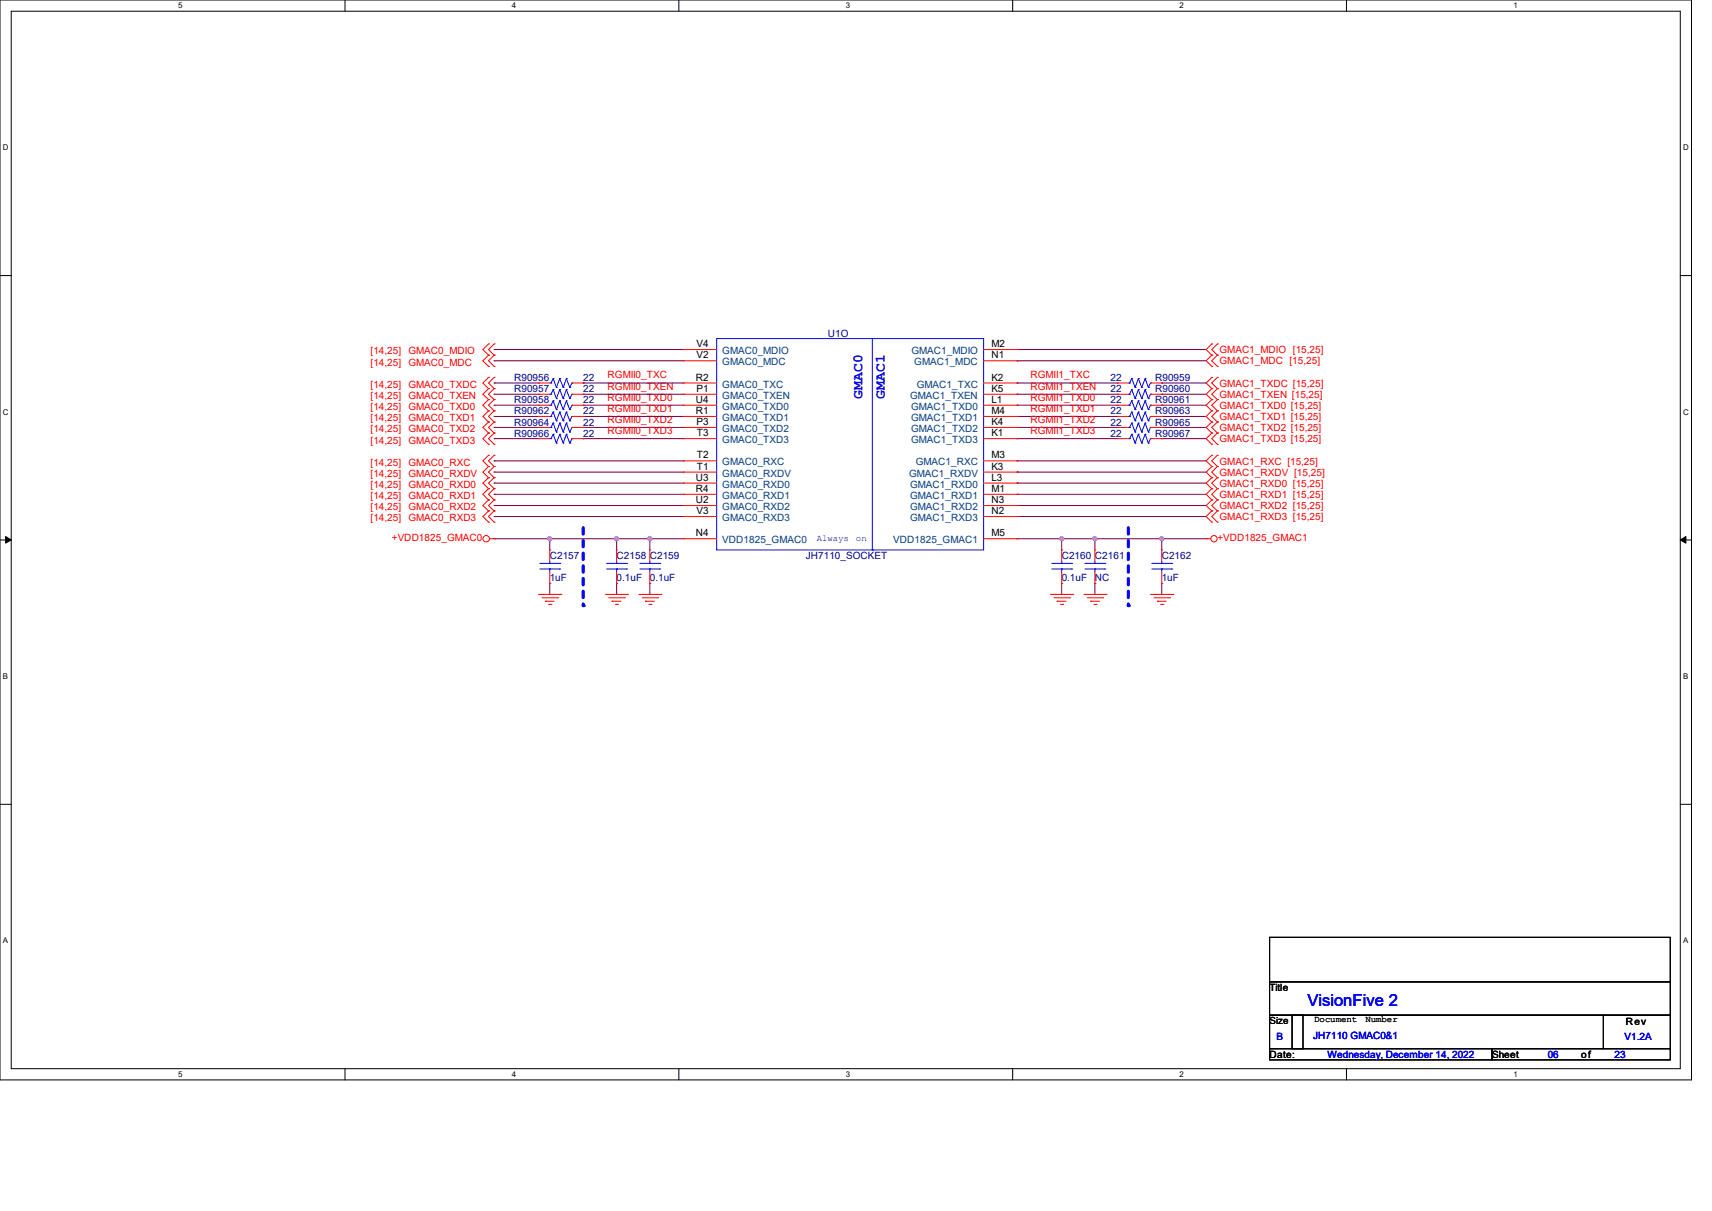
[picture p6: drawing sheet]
<svg xmlns="http://www.w3.org/2000/svg" width="297mm" height="210mm" viewBox="0 0 297 210" stroke-linecap="round" stroke-linejoin="round" font-family="sans-serif">
<path d="M0 0h293.5v187.3h-293.5zM1.9 1.9h289.6v183.4h-289.6z" fill="none" stroke="#000" stroke-width=".17"/>
<g fill="#fff">
<path d="M30.9 .2h.8v1.5h-.8z"/>
<path d="M30.9 185.5h.8v1.6h-.8z"/>
</g>
<path d="M59.9 0v1.9M59.9 185.3v2" fill="none" stroke="#000" stroke-width=".17"/>
<g fill="#fff">
<path d="M88.8 .2h.8v1.5h-.8z"/>
<path d="M88.8 185.5h.8v1.6h-.8z"/>
</g>
<path d="M117.8 0v1.9M117.8 185.3v2" fill="none" stroke="#000" stroke-width=".17"/>
<g fill="#fff">
<path d="M146.7 .2h.8v1.5h-.8z"/>
<path d="M146.7 185.5h.8v1.6h-.8z"/>
</g>
<path d="M175.7 0v1.9M175.7 185.3v2" fill="none" stroke="#000" stroke-width=".17"/>
<g fill="#fff">
<path d="M204.6 .2h.8v1.5h-.8z"/>
<path d="M204.6 185.5h.8v1.6h-.8z"/>
</g>
<path d="M233.6 0v1.9M233.6 185.3v2" fill="none" stroke="#000" stroke-width=".17"/>
<g fill="#fff">
<path d="M262.6 .2h.7v1.5h-.7z"/>
<path d="M262.6 185.5h.7v1.6h-.7z"/>
<path d="M.5 24.8h1v1.6h-1z"/>
<path d="M292 24.8h1v1.6h-1z"/>
<path d="M.5 70.7h1v1.5h-1z"/>
<path d="M292 70.7h1v1.5h-1z"/>
</g>
<path d="M0 47.8h1.9M291.5 47.8h2" fill="none" stroke="#000" stroke-width=".17"/>
<g fill="#fff">
<path d="M.5 116.5h.9v1.6h-.9z"/>
<path d="M292 116.5h.9v1.6h-.9z"/>
</g>
<path d="M0 93.6h1.9M291.5 93.6h2" fill="none" stroke="#000" stroke-width=".17"/>
<path d="M1 93l.9 .6-.9 .6zM291.5 93.6l1-.6v1.2z" fill="#000" stroke="#000" stroke-width=".17"/>
<g fill="#fff">
<path d="M.5 162.4h.9v1.5h-.9z"/>
<path d="M292 162.4h.9v1.5h-.9z"/>
</g>
<path d="M0 139.5h1.9M291.5 139.5h2" fill="none" stroke="#000" stroke-width=".17"/>
<path d="M101.2 91.5v13.5" fill="none" stroke="#00f" stroke-width=".55" stroke-dasharray="1.1"/>
<circle cx="101.2" cy="105" r=".28" fill="#00f" stroke-dasharray="1.1"/>
<path d="M195.7 91.5v13.5" fill="none" stroke="#00f" stroke-width=".55" stroke-dasharray="1.1"/>
<circle cx="195.7" cy="105" r=".28" fill="#00f" stroke-dasharray="1.1"/>
<g fill="none" stroke="#7f003f" stroke-width=".17">
<path d="M85.7 79.9h.1M85.7 60.6h.1M85.7 62.6h.1M85.7 66.4h.1M85.7 68.4h.1M85.7 70.3h.1M85.7 72.2h.1M85.7 74.1h.1M85.7 76.1h.1M85.7 62.6h32.8M85.7 60.6h32.8M85.7 66.4h7.7"/>
<path d="M85.7 68.4h7.7M85.7 70.3h7.7M85.7 72.2h7.7M85.7 74.1h7.7M85.7 76.1h7.7M85.7 79.9h32.8M101.2 70.3h.1M101.2 68.4h.1M101.2 66.4h.1M101.2 74.1h.1M101.2 72.2h.1M101.2 76.1h.1"/>
<path d="M101.2 66.4h17.3M101.2 68.4h17.3M101.2 70.3h17.3M101.2 72.2h17.3M101.2 74.1h17.3M101.2 76.1h17.3M176.4 62.6h.1M176.4 60.6h.1M176.4 66.4h.1M176.4 68.4h.1M176.4 70.3h.1M176.4 72.2h.1"/>
<path d="M176.4 74.1h.1M176.4 76.1h.1M176.4 79.9h.1M176.4 62.6h32.9M176.4 60.6h32.9M176.4 66.4h17.4M176.4 68.4h17.4M176.4 70.3h17.4M176.4 72.2h17.4M176.4 74.1h17.4M176.4 76.1h17.4M176.4 79.9h32.9"/>
<path d="M201.5 66.4h.1M201.5 68.4h.1M201.5 70.3h.1M201.5 72.2h.1M201.5 74.1h.1M201.5 76.1h.1M201.5 66.4h7.8M201.5 68.4h7.8M201.5 70.3h7.8M201.5 72.2h7.8M201.5 74.1h7.8M201.5 76.1h7.8"/>
<path d="M85.7 81.9h.1M85.7 87.7h.1M85.7 89.6h.1M85.7 83.8h.1M85.7 85.7h.1M85.7 93.4h.1M85.7 93.4h32.8M85.7 85.7h32.8M85.7 83.8h32.8M85.7 89.6h32.8M85.7 87.7h32.8M85.7 81.9h32.8"/>
<path d="M95.4 93.4h.1M95.4 93.4v2M107 93.4h.1M107 93.4v2M112.7 93.4h.1M112.7 93.4v2M176.4 85.7h.1M176.4 83.8h.1M176.4 89.6h.1M176.4 87.7h.1M176.4 81.9h.1M176.4 93.4h.1"/>
<path d="M176.4 93.4h32.9M176.4 85.7h32.9M176.4 83.8h32.9M176.4 89.6h32.9M176.4 87.7h32.9M176.4 81.9h32.9M184.2 93.4h.1M184.2 93.4v2M189.9 93.4h.1M189.9 93.4v2M201.5 93.4h.1M201.5 93.4v2"/>
<path d="M95.4 101.2h.1M95.4 101.2v1.9M107 101.2h.1M107 101.2v1.9M112.7 101.2h.1M112.7 101.2v1.9M184.2 101.2h.1M184.2 101.2v1.9M189.9 101.2h.1M189.9 101.2v1.9M201.5 101.2h.1M201.5 101.2v1.9"/>
</g>
<g fill="#f0f" stroke="#f0f" stroke-width=".17">
<circle cx="95.4" cy="93.4" r=".36"/>
<circle cx="112.7" cy="93.4" r=".37"/>
<circle cx="107" cy="93.4" r=".36"/>
<circle cx="190" cy="93.4" r=".37"/>
<circle cx="184.2" cy="93.4" r=".36"/>
<circle cx="201.5" cy="93.4" r=".36"/>
</g>
<g fill="none" stroke="#f00" stroke-width=".17">
<path d="M84.8 59.6h.1M84.8 59.6l-1 1 1 1M85.7 59.6h.1M85.7 59.6l-.9 1 .9 1M210.2 59.6h.1M210.2 59.6l-.9 1 .9 1M211.2 59.6h.1M211.2 59.6l-1 1 1 1M84.8 61.6h.1M84.8 63.5h.1M84.8 79h.1M84.8 71.2h.1"/>
<path d="M84.8 73.2h.1M84.8 69.3h.1M84.8 75.1h.1M84.8 77h.1M84.8 65.4h.1M84.8 67.4h.1M84.8 61.6l-1 1 1 .9M84.8 79l-1 .9 1 1M84.8 71.2l-1 1 1 1M84.8 69.3l-1 1 1 .9M84.8 75.1l-1 1 1 .9M84.8 73.2l-1 .9 1 1"/>
<path d="M84.8 65.4l-1 1 1 1M84.8 67.4l-1 1 1 .9M85.7 61.6h.1M85.7 63.5h.1M85.7 79h.1M85.7 71.2h.1M85.7 73.2h.1M85.7 69.3h.1M85.7 75.1h.1M85.7 77h.1M85.7 65.4h.1M85.7 67.4h.1"/>
<path d="M85.7 61.6l-.9 1 .9 .9M85.7 79l-.9 .9 .9 1M85.7 71.2l-.9 1 .9 1M85.7 69.3l-.9 1 .9 .9M85.7 75.1l-.9 1 .9 .9M85.7 73.2l-.9 .9 .9 1M85.7 65.4l-.9 1 .9 1M85.7 67.4l-.9 1 .9 .9M93.4 68.4h.1M93.4 70.3h.1M93.4 72.2h.1M93.4 74.1h.1"/>
<path d="M93.4 76.1h.1M93.4 66.4h.1M93.4 72.2h2M93.4 68.4h2M93.4 74.1h2M93.4 70.3h2M93.4 76.1h2M93.4 66.4h2M99.2 72.2h2M99.2 68.4h2M99.2 74.1h2M99.2 70.3h2"/>
<path d="M99.2 76.1h2M99.2 66.4h2M101.2 68.4h.1M101.2 70.3h.1M101.2 72.2h.1M101.2 74.1h.1M101.2 76.1h.1M101.2 66.4h.1M118.5 68.4h.1M118.5 74.1h.1M118.5 72.2h.1M118.5 66.4h.1"/>
<path d="M118.5 79.9h.1M118.5 76.1h.1M118.5 70.3h.1M118.5 62.6h.1M118.5 60.6h.1M118.5 72.2h5.8M118.5 68.4h5.8M118.5 74.1h5.8M118.5 70.3h5.8M118.5 76.1h5.8M118.5 66.4h5.8M118.5 60.6h5.8"/>
<path d="M118.5 79.9h5.8M118.5 62.6h5.8M170.6 72.2h5.8M170.6 68.4h5.8M170.6 74.1h5.8M170.6 70.3h5.8M170.6 76.1h5.8M170.6 66.4h5.8M170.6 60.6h5.8M170.6 79.9h5.8M170.6 62.6h5.8M176.4 76.1h.1"/>
<path d="M176.4 66.4h.1M176.4 74.1h.1M176.4 68.4h.1M176.4 70.3h.1M176.4 60.6h.1M176.4 79.9h.1M176.4 72.2h.1M176.4 62.6h.1M193.8 72.2h.1M193.8 74.1h.1M193.8 76.1h.1M193.8 66.4h.1"/>
<path d="M193.8 68.4h.1M193.8 70.3h.1M193.8 72.2h1.9M193.8 68.4h1.9M193.8 74.1h1.9M193.8 70.3h1.9M193.8 76.1h1.9M193.8 66.4h1.9M199.6 72.2h1.9M199.6 68.4h1.9M199.6 74.1h1.9M199.6 70.3h1.9"/>
<path d="M199.6 76.1h1.9M199.6 66.4h1.9M201.5 72.2h.1M201.5 74.1h.1M201.5 76.1h.1M201.5 66.4h.1M201.5 68.4h.1M201.5 70.3h.1M210.2 61.6h.1M210.2 63.5h.1M210.2 79h.1M210.2 69.3h.1"/>
<path d="M210.2 71.2h.1M210.2 73.2h.1M210.2 75.1h.1M210.2 77h.1M210.2 65.4h.1M210.2 67.4h.1M210.2 61.6l-.9 1 .9 .9M210.2 79l-.9 .9 .9 1M210.2 69.3l-.9 1 .9 .9M210.2 71.2l-.9 1 .9 1M210.2 75.1l-.9 1 .9 .9M210.2 73.2l-.9 .9 .9 1"/>
<path d="M210.2 65.4l-.9 1 .9 1M210.2 67.4l-.9 1 .9 .9M211.2 63.5h.1M211.2 61.6h.1M211.2 79h.1M211.2 71.2h.1M211.2 69.3h.1M211.2 73.2h.1M211.2 77h.1M211.2 75.1h.1M211.2 67.4h.1M211.2 65.4h.1"/>
<path d="M211.2 61.6l-1 1 1 .9M211.2 79l-1 .9 1 1M211.2 69.3l-1 1 1 .9M211.2 71.2l-1 1 1 1M211.2 75.1l-1 1 1 .9M211.2 73.2l-1 .9 1 1M211.2 65.4l-1 1 1 1M211.2 67.4l-1 1 1 .9M84.8 84.8h.1M84.8 86.7h.1M84.8 82.8h.1M84.8 88.6h.1"/>
<path d="M84.8 90.6h.1M84.8 80.9h.1M84.8 84.8l-1 .9 1 1M84.8 82.8l-1 1 1 1M84.8 88.6l-1 1 1 1M84.8 86.7l-1 1 1 .9M84.8 80.9l-1 1 1 .9M85 93.4h.7M85.7 93.4h.1M85.7 84.8h.1M85.7 86.7h.1M85.7 82.8h.1"/>
<path d="M85.7 88.6h.1M85.7 90.6h.1M85.7 80.9h.1M85.7 84.8l-.9 .9 .9 1M85.7 82.8l-.9 1 .9 1M85.7 88.6l-.9 1 .9 1M85.7 86.7l-.9 1 .9 .9M85.7 80.9l-.9 1 .9 .9M95.4 95.4h.1M95.4 95.4v1.9M95.4 99.2v2M107 95.4h.1"/>
<path d="M107 95.4v1.9M107 99.2v2M112.7 95.4h.1M112.7 95.4v1.9M112.7 99.2v2M118.5 93.4h.1M118.5 85.7h.1M118.5 81.9h.1M118.5 87.7h.1M118.5 83.8h.1M118.5 89.6h.1M118.5 93.4h5.8"/>
<path d="M118.5 81.9h5.8M118.5 83.8h5.8M118.5 85.7h5.8M118.5 89.6h5.8M118.5 87.7h5.8M170.6 93.4h5.8M170.6 81.9h5.8M170.6 83.8h5.8M170.6 85.7h5.8M170.6 89.6h5.8M170.6 87.7h5.8M176.4 81.9h.1"/>
<path d="M176.4 83.8h.1M176.4 85.7h.1M176.4 93.4h.1M176.4 89.6h.1M176.4 87.7h.1M184.2 95.4h.1M184.2 95.4v1.9M184.2 99.2v2M189.9 95.4h.1M189.9 95.4v1.9M189.9 99.2v2M201.5 95.4h.1"/>
<path d="M201.5 95.4v1.9M201.5 99.2v2M209.3 93.4h.1M209.3 93.4h.8M210.2 84.8h.1M210.2 86.7h.1M210.2 82.8h.1M210.2 88.6h.1M210.2 90.6h.1M210.2 80.9h.1M210.2 84.8l-.9 .9 .9 1M210.2 82.8l-.9 1 .9 1"/>
<path d="M210.2 88.6l-.9 1 .9 1M210.2 86.7l-.9 1 .9 .9M210.2 80.9l-.9 1 .9 .9M211.2 86.7h.1M211.2 84.8h.1M211.2 82.8h.1M211.2 90.6h.1M211.2 88.6h.1M211.2 80.9h.1M211.2 84.8l-1 .9 1 1M211.2 82.8l-1 1 1 1M211.2 88.6l-1 1 1 1"/>
<path d="M211.2 86.7l-1 1 1 .9M211.2 80.9l-1 1 1 .9M93.4 103.1h3.9M94 103.7h2.7M94.6 104.3h.1M94.6 104.3h1.5M95.2 104.8h.4M95.4 101.2h.1M95.6 104.8h.1M96.7 103.7h.1M97.3 103.1h.1M105 103.1h3.9"/>
<path d="M105.6 103.7h2.7M106.2 104.3h.1M106.2 104.3h1.5M106.8 104.8h.3M107 101.2h.1M107.1 104.8h.1M108.3 103.7h.1M108.9 103.1h.1M110.8 103.1h3.9M111.4 103.7h2.7M112 104.3h.1M112 104.3h1.5"/>
<path d="M112.6 104.8h.3M112.7 101.2h.1M112.9 104.8h.1M114.1 103.7h.1M114.7 103.1h.1M182.2 103.1h3.9M182.8 103.7h2.7M183.4 104.3h.1M183.4 104.3h1.6M184 104.8h.4M184.2 101.2h.1M184.4 104.8h.1"/>
<path d="M185.5 103.7h.1M186.1 103.1h.1M188 103.1h3.9M188.6 103.7h2.7M189.2 104.3h.1M189.2 104.3h1.6M189.8 104.8h.4M189.9 101.2h.1M190.2 104.8h.1M191.3 103.7h.1M191.9 103.1h.1M199.6 103.1h3.9"/>
<path d="M200.2 103.7h2.7M200.8 104.3h.1M200.8 104.3h1.5M201.3 104.8h.5M201.5 101.2h.1M201.8 104.8h.1M202.9 103.7h.1M203.5 103.1h.1"/>
<circle cx="84.4" cy="93.4" r=".56"/>
<circle cx="210.6" cy="93.4" r=".55"/>
</g>
<path d="M220.3 162.6h69.5v7.7h-69.5zM220.3 170.3h69.5v5.8h-69.5zM220.3 176.1h5.8v5.8h-5.8zM224.2 176.1h54v5.8h-54zM278.2 176.1h11.6v5.8h-11.6zM220.3 181.9h38.6v1.9h-38.6zM258.9 181.9h30.9v1.9h-30.9z" fill="none" stroke="#000" stroke-width=".17"/>
<g fill="none" stroke="#00f" stroke-width=".17">
<path d="M124.3 58.7h46.3v36.7h-46.3zM151.3 58.7v36.7M95.4 72.2h.2M95.4 68.4h.2M95.4 74.1h.2M95.4 70.3h.2M95.4 76.1h.2M95.4 66.4h.2M95.6 68.4h.1M95.6 70.3h.1M95.6 72.2h.1M95.6 74.1h.1"/>
<path d="M95.6 76.1h.1M95.6 66.4h.1M96 67.6h.1M96 69.5h.1M96 71.5h.1M96 73.4h.1M96 75.3h.1M96 65.7h.1M96 67.6l-.4 .8M96 67.6l.5 1.5M96 69.5l-.4 .8M96 69.5l.5 1.5"/>
<path d="M96 71.5l-.4 .7M96 71.5l.5 1.5M96 73.4l-.4 .7M96 73.4l.5 1.5M96 75.3l-.4 .8M96 75.3l.5 1.5M96 65.7l-.4 .7M96 65.7l.5 1.5M96.5 69.1h.1M96.5 71h.1M96.5 73h.1M96.5 74.9h.1"/>
<path d="M96.5 76.8h.1M96.5 67.2h.1M97.1 67.6h.1M97.1 69.5h.1M97.1 71.5h.1M97.1 73.4h.1M97.1 75.3h.1M97.1 65.7h.1M97.1 67.6l-.6 1.5M97.1 67.6l.6 1.5M97.1 69.5l-.6 1.5M97.1 69.5l.6 1.5"/>
<path d="M97.1 71.5l-.6 1.5M97.1 71.5l.6 1.5M97.1 73.4l-.6 1.5M97.1 73.4l.6 1.5M97.1 75.3l-.6 1.5M97.1 75.3l.6 1.5M97.1 65.7l-.6 1.5M97.1 65.7l.6 1.5M97.7 69.1h.1M97.7 71h.1M97.7 73h.1M97.7 74.9h.1"/>
<path d="M97.7 76.8h.1M97.7 67.2h.1M98.3 67.6h.1M98.3 69.5h.1M98.3 71.5h.1M98.3 73.4h.1M98.3 75.3h.1M98.3 65.7h.1M98.3 67.6l-.6 1.5M98.3 67.6l.5 1.5M98.3 69.5l-.6 1.5M98.3 69.5l.5 1.5"/>
<path d="M98.3 71.5l-.6 1.5M98.3 71.5l.5 1.5M98.3 73.4l-.6 1.5M98.3 73.4l.5 1.5M98.3 75.3l-.6 1.5M98.3 75.3l.5 1.5M98.3 65.7l-.6 1.5M98.3 65.7l.5 1.5M98.8 69.1h.1M98.8 71h.1M98.8 73h.1M98.8 74.9h.1"/>
<path d="M98.8 76.8h.1M98.8 67.2h.1M99.2 68.4h.1M99.2 70.3h.1M99.2 72.2h.1M99.2 74.1h.1M99.2 76.1h.1M99.2 66.4h.1M99.2 68.4l-.4 .7M99.2 70.3l-.4 .7M99.2 72.2l-.4 .8M99.2 74.1l-.4 .8"/>
<path d="M99.2 76.1l-.4 .7M99.2 66.4l-.4 .8M195.7 72.2h.3M195.7 68.4h.3M195.7 74.1h.3M195.7 70.3h.3M195.7 76.1h.3M195.7 66.4h.3M196 72.2h.1M196 74.1h.1M196 76.1h.1M196 66.4h.1"/>
<path d="M196 68.4h.1M196 70.3h.1M196.3 71.5h.1M196.3 73.4h.1M196.3 75.3h.1M196.3 65.7h.1M196.3 67.6h.1M196.3 69.5h.1M196.3 71.5l-.3 .7M196.3 71.5l.6 1.5M196.3 73.4l-.3 .7M196.3 73.4l.6 1.5"/>
<path d="M196.3 75.3l-.3 .8M196.3 75.3l.6 1.5M196.3 65.7l-.3 .7M196.3 65.7l.6 1.5M196.3 67.6l-.3 .8M196.3 67.6l.6 1.5M196.3 69.5l-.3 .8M196.3 69.5l.6 1.5M196.9 73h.1M196.9 74.9h.1M196.9 76.8h.1M196.9 67.2h.1"/>
<path d="M196.9 69.1h.1M196.9 71h.1M197.5 71.5h.1M197.5 73.4h.1M197.5 75.3h.1M197.5 65.7h.1M197.5 67.6h.1M197.5 69.5h.1M197.5 71.5l-.6 1.5M197.5 71.5l.6 1.5M197.5 73.4l-.6 1.5M197.5 73.4l.6 1.5"/>
<path d="M197.5 75.3l-.6 1.5M197.5 75.3l.6 1.5M197.5 65.7l-.6 1.5M197.5 65.7l.6 1.5M197.5 67.6l-.6 1.5M197.5 67.6l.6 1.5M197.5 69.5l-.6 1.5M197.5 69.5l.6 1.5M198.1 73h.1M198.1 74.9h.1M198.1 76.8h.1M198.1 67.2h.1"/>
<path d="M198.1 69.1h.1M198.1 71h.1M198.7 71.5h.1M198.7 73.4h.1M198.7 75.3h.1M198.7 65.7h.1M198.7 67.6h.1M198.7 69.5h.1M198.7 71.5l-.6 1.5M198.7 71.5l.5 1.5M198.7 73.4l-.6 1.5M198.7 73.4l.5 1.5"/>
<path d="M198.7 75.3l-.6 1.5M198.7 75.3l.5 1.5M198.7 65.7l-.6 1.5M198.7 65.7l.5 1.5M198.7 67.6l-.6 1.5M198.7 67.6l.5 1.5M198.7 69.5l-.6 1.5M198.7 69.5l.5 1.5M199.2 73h.1M199.2 74.9h.1M199.2 76.8h.1M199.2 67.2h.1"/>
<path d="M199.2 69.1h.1M199.2 71h.1M199.6 72.2h.1M199.6 74.1h.1M199.6 76.1h.1M199.6 66.4h.1M199.6 68.4h.1M199.6 70.3h.1M199.6 72.2l-.4 .8M199.6 74.1l-.4 .8M199.6 76.1l-.4 .7M199.6 66.4l-.4 .8"/>
<path d="M199.6 68.4l-.4 .7M199.6 70.3l-.4 .7M93.6 98.7h3.5M93.6 97.7h3.5M95.4 97.7h.1M95.4 98.7h.1M95.4 97.3v.4M95.4 98.7v.5M97.1 98.7h.1M97.1 97.7h.1M105.2 98.7h3.5M105.2 97.7h3.5"/>
<path d="M107 97.7h.1M107 98.7h.1M107 97.3v.4M107 98.7v.5M108.7 98.7h.1M108.7 97.7h.1M111 98.7h3.5M111 97.7h3.5M112.7 97.7h.1M112.7 98.7h.1M112.7 97.3v.4M112.7 98.7v.5"/>
<path d="M114.5 98.7h.1M114.5 97.7h.1M151.3 95.4h.1M182.5 98.7h3.4M182.5 97.7h3.4M184.2 97.7h.1M184.2 98.7h.1M184.2 97.3v.4M184.2 98.7v.5M185.9 98.7h.1M185.9 97.7h.1M188.2 98.7h3.5"/>
<path d="M188.2 97.7h3.5M189.9 97.7h.1M189.9 98.7h.1M189.9 97.3v.4M189.9 98.7v.5M191.7 98.7h.1M191.7 97.7h.1M199.8 98.7h3.5M199.8 97.7h3.5M201.5 97.7h.1M201.5 98.7h.1M201.5 97.3v.4"/>
<path d="M201.5 98.7v.5M203.3 98.7h.1M203.3 97.7h.1"/>
</g>
<text font-size="2.9" fill="#00f" x="226.8" y="174.4">VisionFive 2</text>
<g font-size="2.5" fill="#00f">
<text x="149.6" y="69.1" transform="rotate(-90 149.6 69.1)">GMAC0</text>
<text x="153.5" y="69.1" transform="rotate(-90 153.5 69.1)">GMAC1</text>
</g>
<g font-size="1.7" fill="#00007f">
<text x="143.6" y="58.4">U1O</text>
<text x="89.2" y="68">R90957</text>
<text x="89.2" y="70">R90958</text>
<text x="89.2" y="71.9">R90962</text>
<text x="89.2" y="66.1">R90956</text>
<text x="101.2" y="68">22</text>
<text x="101.2" y="70">22</text>
<text x="101.2" y="71.9">22</text>
<text x="101.2" y="66.1">22</text>
<text x="192.7" y="71.9">22</text>
<text x="192.7" y="66.1">22</text>
<text x="192.7" y="68">22</text>
<text x="192.7" y="70">22</text>
<text x="200.4" y="71.9">R90963</text>
<text x="200.4" y="66.1">R90959</text>
<text x="200.4" y="68">R90960</text>
<text x="200.4" y="70">R90961</text>
<text x="89.2" y="73.8">R90964</text>
<text x="89.2" y="75.7">R90966</text>
<text x="101.2" y="73.8">22</text>
<text x="101.2" y="75.7">22</text>
<text x="192.7" y="73.8">22</text>
<text x="192.7" y="75.7">22</text>
<text x="200.4" y="73.8">R90965</text>
<text x="200.4" y="75.7">R90967</text>
<text x="95.4" y="97">C2157</text>
<text x="95.4" y="100.8">1uF</text>
<text x="107" y="97">C2158 C2159</text>
<text x="107" y="100.8">0.1uF</text>
<text x="112.7" y="100.8">0.1uF</text>
<text x="139.8" y="97">JH7110_SOCKET</text>
<text x="184.2" y="97">C2160 C2161</text>
<text x="184.2" y="100.8">0.1uF</text>
<text x="189.9" y="100.8">NC</text>
<text x="201.5" y="97">C2162</text>
<text x="201.5" y="100.8">1uF</text>
</g>
<g font-size="1.7" fill="#f00">
<text x="64.3" y="61.5">[14,25]</text>
<text x="64.3" y="63.4">[14,25]</text>
<text x="70.9" y="61.5">GMAC0_MDIO</text>
<text x="70.9" y="63.4">GMAC0_MDC</text>
<text x="105.4" y="65.6">RGMII0_TXC</text>
<text x="178.8" y="65.6">RGMII1_TXC</text>
<text x="211.6" y="63.2">GMAC1_MDC [15,25]</text>
<text x="211.6" y="61.3">GMAC1_MDIO [15,25]</text>
<text x="64.3" y="71.1">[14,25]</text>
<text x="64.3" y="67.3">[14,25]</text>
<text x="64.3" y="69.2">[14,25]</text>
<text x="70.9" y="71.1">GMAC0_TXD0</text>
<text x="70.9" y="67.3">GMAC0_TXDC</text>
<text x="70.9" y="69.2">GMAC0_TXEN</text>
<text x="105.4" y="69.5">RGMII0_TXD0</text>
<text x="105.4" y="67.6">RGMII0_TXEN</text>
<text x="105.4" y="71.4">RGMII0_TXD1</text>
<text x="178.8" y="67.6">RGMII1_TXEN</text>
<text x="178.8" y="69.5">RGMII1_TXD0</text>
<text x="178.8" y="71.4">RGMII1_TXD1</text>
<text x="211.6" y="70.9">GMAC1_TXD0 [15,25]</text>
<text x="211.6" y="67.1">GMAC1_TXDC [15,25]</text>
<text x="211.6" y="69">GMAC1_TXEN [15,25]</text>
<text x="64.3" y="73.1">[14,25]</text>
<text x="64.3" y="76.9">[14,25]</text>
<text x="64.3" y="75">[14,25]</text>
<text x="70.9" y="73.1">GMAC0_TXD1</text>
<text x="70.9" y="76.9">GMAC0_TXD3</text>
<text x="70.9" y="75">GMAC0_TXD2</text>
<text x="105.4" y="73.3">RGMII0_TXD2</text>
<text x="105.4" y="75.3">RGMII0_TXD3</text>
<text x="178.8" y="73.3">RGMII1_TXD2</text>
<text x="178.8" y="75.3">RGMII1_TXD3</text>
<text x="211.6" y="72.9">GMAC1_TXD1 [15,25]</text>
<text x="211.6" y="76.7">GMAC1_TXD3 [15,25]</text>
<text x="211.6" y="74.8">GMAC1_TXD2 [15,25]</text>
<text x="64.3" y="82.7">[14,25]</text>
<text x="64.3" y="80.8">[14,25]</text>
<text x="70.9" y="80.8">GMAC0_RXC</text>
<text x="70.9" y="82.7">GMAC0_RXDV</text>
<text x="211.6" y="82.5">GMAC1_RXDV [15,25]</text>
<text x="211.6" y="80.6">GMAC1_RXC [15,25]</text>
<text x="64.3" y="86.6">[14,25]</text>
<text x="64.3" y="84.6">[14,25]</text>
<text x="64.3" y="88.5">[14,25]</text>
<text x="70.9" y="86.6">GMAC0_RXD1</text>
<text x="70.9" y="84.6">GMAC0_RXD0</text>
<text x="70.9" y="88.5">GMAC0_RXD2</text>
<text x="211.6" y="86.4">GMAC1_RXD1 [15,25]</text>
<text x="211.6" y="84.5">GMAC1_RXD0 [15,25]</text>
<text x="211.6" y="88.3">GMAC1_RXD2 [15,25]</text>
<text x="64.3" y="90.4">[14,25]</text>
<text x="68" y="93.9">+VDD1825_GMAC0</text>
<text x="70.9" y="90.4">GMAC0_RXD3</text>
<text x="211.2" y="93.9">+VDD1825_GMAC1</text>
<text x="211.6" y="90.2">GMAC1_RXD3 [15,25]</text>
</g>
<g font-size="1.7">
<text x="120.7" y="66">R2</text>
<text x="120.9" y="62.1">V2</text>
<text x="120.9" y="60.2">V4</text>
<text x="172" y="66">K2</text>
<text x="172" y="60.2">M2</text>
<text x="172" y="62.1">N1</text>
<text x="120.7" y="71.8">R1</text>
<text x="120.7" y="69.8">U4</text>
<text x="120.9" y="67.9">P1</text>
<text x="172" y="67.9">K5</text>
<text x="172" y="69.8">L1</text>
<text x="172" y="71.8">M4</text>
<text x="120.9" y="73.7">P3</text>
<text x="120.9" y="75.6">T3</text>
<text x="172" y="75.6">K1</text>
<text x="172" y="73.7">K4</text>
<text x="120.7" y="83.4">U3</text>
<text x="120.9" y="81.4">T1</text>
<text x="120.9" y="79.5">T2</text>
<text x="172" y="81.4">K3</text>
<text x="172" y="83.4">L3</text>
<text x="172" y="79.5">M3</text>
<text x="120.7" y="85.3">R4</text>
<text x="120.7" y="87.2">U2</text>
<text x="120.9" y="89.2">V3</text>
<text x="172" y="85.3">M1</text>
<text x="172" y="89.2">N2</text>
<text x="172" y="87.2">N3</text>
<text x="120.7" y="93">N4</text>
<text x="172" y="93">M5</text>
<text x="220.3" y="171.9">Title</text>
<text x="220.3" y="177.6">Size</text>
<text x="282.1" y="177.7">Rev</text>
<text x="220.3" y="183.5">Date:</text>
<text x="258.9" y="183.5">Sheet</text>
<text x="274.3" y="183.5">of</text>
</g>
<g font-size="1.7" fill="#003f7f">
<text x="125.3" y="63.4">GMAC0_MDC</text>
<text x="125.3" y="61.4">GMAC0_MDIO</text>
<text x="158.1" y="61.4">GMAC1_MDIO</text>
<text x="158.6" y="63.4">GMAC1_MDC</text>
<text x="125.3" y="69.2">GMAC0_TXEN</text>
<text x="125.3" y="67.2">GMAC0_TXC</text>
<text x="125.3" y="71.1">GMAC0_TXD0</text>
<text x="157.9" y="69.2">GMAC1_TXEN</text>
<text x="158.1" y="71.1">GMAC1_TXD0</text>
<text x="159" y="67.2">GMAC1_TXC</text>
<text x="125.3" y="74.9">GMAC0_TXD2</text>
<text x="125.3" y="73">GMAC0_TXD1</text>
<text x="125.3" y="76.9">GMAC0_TXD3</text>
<text x="158.1" y="76.9">GMAC1_TXD3</text>
<text x="158.1" y="74.9">GMAC1_TXD2</text>
<text x="158.1" y="73">GMAC1_TXD1</text>
<text x="125.3" y="82.7">GMAC0_RXDV</text>
<text x="125.3" y="80.7">GMAC0_RXC</text>
<text x="157.7" y="82.7">GMAC1_RXDV</text>
<text x="158.9" y="80.7">GMAC1_RXC</text>
<text x="125.3" y="86.5">GMAC0_RXD1</text>
<text x="125.3" y="88.5">GMAC0_RXD2</text>
<text x="125.3" y="84.6">GMAC0_RXD0</text>
<text x="157.9" y="84.6">GMAC1_RXD0</text>
<text x="157.9" y="86.5">GMAC1_RXD1</text>
<text x="157.9" y="88.5">GMAC1_RXD2</text>
<text x="125.3" y="94.2">VDD1825_GMAC0</text>
<text x="125.3" y="90.4">GMAC0_RXD3</text>
<text x="155" y="94.2">VDD1825_GMAC1</text>
<text x="157.9" y="90.4">GMAC1_RXD3</text>
</g>
<g font-size="1.7" fill="#00f">
<text x="221.4" y="180.4">B</text>
<text x="227.8" y="180.2">JH7110 GMAC0&amp;1</text>
<text x="230.3" y="183.5">Wednesday, December 14, 2022</text>
<text x="268.5" y="183.5">06</text>
<text x="280.1" y="183.5">23</text>
<text x="281.8" y="180.4">V1.2A</text>
</g>
<g font-size="1.6" fill="#00f">
<text x="141.7" y="93.9">Always</text>
<text x="148.5" y="93.9">on</text>
</g>
<g font-size="1.6">
<text x="228" y="177.3">Document</text>
<text x="236.9" y="177.3">Number</text>
</g>
<g font-size="1.4">
<text x="30.9" y="1.4">5</text>
<text x="88.8" y="1.4">4</text>
<text x="146.7" y="1.4">3</text>
<text x="204.6" y="1.4">2</text>
<text x="262.6" y="1.4">1</text>
<text x=".5" y="26.1">D</text>
<text x="292" y="26.1">D</text>
<text x=".5" y="71.9">C</text>
<text x="292" y="71.9">C</text>
<text x=".5" y="117.8">B</text>
<text x="292" y="117.8">B</text>
<text x=".5" y="163.6">A</text>
<text x="292" y="163.6">A</text>
<text x="30.9" y="186.8">5</text>
<text x="88.8" y="186.8">4</text>
<text x="146.7" y="186.8">3</text>
<text x="204.6" y="186.8">2</text>
<text x="262.6" y="186.8">1</text>
</g>
</svg>
